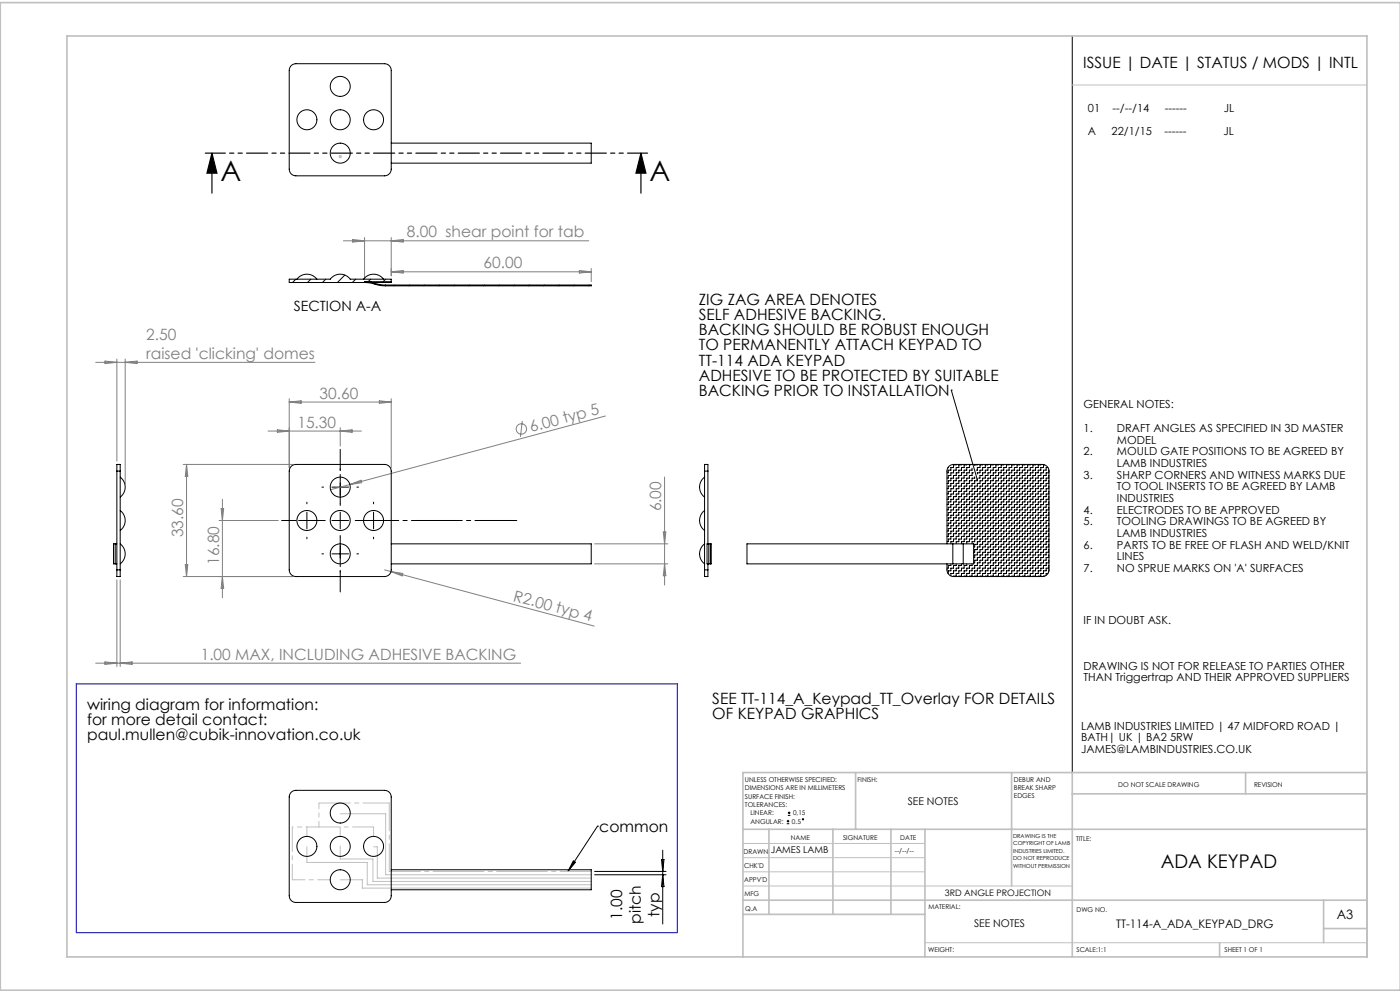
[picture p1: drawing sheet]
<svg xmlns="http://www.w3.org/2000/svg" width="420mm" height="297mm" viewBox="0 0 420 297" stroke-linecap="round" stroke-linejoin="round" font-family="sans-serif">
<g fill="none" stroke="#808080" stroke-width=".3">
<path d="M103 72.2h73.6M105.8 71.8l3.6 .4-3.6 .4zM109.4 71.2v12.2M117.4 71.2v11.5M117.4 72.2l3.5-.4v.8zM117.4 81.5l3.5-.4v.7zM117.4 81.5h60M173.8 81.1l3.6 .4-3.6 .3zM177.4 80.5v3.9M28.7 108.6h65.8M31.5 108.2l3.6 .4-3.6 .4zM35.1 107.6v30.6"/>
<path d="M37.6 107.6v37.4M37.6 108.6l3.5-.4v.8zM86.8 119.5v20.7M117.4 119.5v20.7M55 139.2h32.8M56 139.2v33.6M56 139.2l.3 3.5h-.7zM80.4 129.2h28M83.2 128.8l3.6 .4-3.6 .4zM86.8 120.5h30.6M86.8 120.5l3.5-.4v.8zM102.1 128.2v5.5"/>
<path d="M102.1 129.2l3.5-.4v.8zM113.8 120.1l3.6 .4-3.6 .4zM156.7 126.2l-.6 4.7M181.6 124.7l-82.4 22.1M65.7 156h17.8M66.3 152.4h.8l-.4 3.6zM66.7 149.6v29.5M105 145.2l3.3-1.3 .2 .8zM199 159.4h.7l-.3 3.6zM199.4 143v32.3M35.1 173.8v25.9M36.1 173.8v25.9"/>
<path d="M55 172.8h32.8M55.6 169.2h.7l-.3 3.6zM66.7 172.8l.4 3.5h-.8zM115.4 170.8l1.9 .5M117.3 171.3l61 16.3M117.3 171.3l3.5 .6-.2 .7zM178.4 169h22M178.4 163h22M199.4 169l.3 3.5h-.7zM28.7 198.7h127.5M31.5 198.4l3.6 .3-3.6 .4zM36.1 198.7l3.5-.3v.7z"/>
<circle cx="156.4" cy="128.6" r="1.56"/>
</g>
<g fill="none" stroke="#000" stroke-width=".3">
<path d="M87.4 19.7l.6-.5 .8-.1h26.6a2 2 0 0 1 2 2v29.6a2 2 0 0 1-2 2h-26.6a2 2 0 0 1-2-2v-29.6l.1-.8zM321.7 10.8v220.7M117.4 42.9h60v6h-60M88.7 83.7l-1 1M89.1 83.7a3.8 3.8 0 0 1 6 0M93.2 83.7l-1 1M97.7 83.7l-1 1M103.5 82.4l-2.3 2.3M106.7 83.7l-1 1M109.1 83.7a3.8 3.8 0 0 1 6 0M111.2 83.7l-1 1M114.1 85.3l-.3 .2"/>
<path d="M115.7 83.7l-.8 .7M117.4 84.4h-8l6.2 1h61.8v.3h-61.8l-5.8-1h-23v-1h12.3a3.7 3.7 0 0 1 6 0h12.3v1h-5.8M118.4 85.4l-.2 .3M122.9 85.4l-.2 .3M127.4 85.4l-.2 .3M131.9 85.4l-.3 .3M136.4 85.4l-.3 .3M140.9 85.4l-.3 .3M145.4 85.4l-.3 .3M149.9 85.4l-.3 .3M154.3 85.4l-.2 .3M158.8 85.4l-.2 .3"/>
<path d="M163.3 85.4l-.2 .3M167.8 85.4l-.2 .3M172.3 85.4l-.2 .3M176.8 85.4l-.2 .3M285.4 116.9h.1M285.4 116.9l7.8 27.2h-.8v.8h-.8v.8h-.8v.8h-.8v.8h-.8v.8h-.8v.7h-.8v.8h-.7v.8h-.8v.8h-.8v.8h-.8v.8h-.4M87.4 139.8l.6-.5 .8-.1h26.6a2 2 0 0 1 2 2v29.6a2 2 0 0 1-2 2h-26.6a2 2 0 0 1-2-2v-29.6l.1-.8zM286.9 139.2l-.8 .1v.8h-.8v.8h-.8v.8h-.4M288.4 139.2l-.8 .1v.8h-.7v.8h-.8v.8h-.8v.8h-.8v.8h-.4M290 139.2l-.8 .1v.8h-.8v.8h-.8v.8h-.7v.8h-.8v.8h-.8v.8h-.8v.8h-.4M291.3 139.3h-.5v.8h-.8v.8h-.8v.8h-.8v.8h-.8v.8h-.7v.8h-.8v.8h-.8v.8h-.8v.8h-.4M293.2 139.2l-.8 .3"/>
<path d="M294.8 139.2l-.8 .1v.8h-.8v.8h-.3M296.4 139.2l-.8 .1v.8h-.8v.8h-.8v.8h-.8v.4M298 139.2l-.8 .1v.8h-.8v.8h-.8v.8h-.8v.8h-.8v.8h-.4M299.6 139.2l-.8 .1v.8h-.8v.8h-.8v.8h-.8v.8h-.8v.8h-.8v.8h-.8v.8h-.8v.8h-.8v.8h-.8v.8h-.8v.8h-.8v.7h-.8v.8h-.8v.8h-.8v.8h-.7v.8h-.8v.8h-.8v.8h-.8v.8h-.4M301.1 139.2l-.8 .1v.8h-.7v.8h-.8v.8h-.8v.8h-.8v.8h-.8v.8h-.8v.8h-.8v.8h-.8v.8h-.8v.8h-.8v.8h-.8v.7h-.8v.8h-.8v.8h-.8v.8h-.8v.8h-.8v.8h-.7v.8h-.8v.8h-.8v.8h-.8v.8h-.4M302.7 139.2l-.8 .1v.8h-.8v.8h-.8v.8h-.7v.8h-.8v.8h-.8v.8h-.8v.8h-.8v.8h-.8v.8h-.8v.8h-.8v.8h-.8v.7h-.8v.8h-.8v.8h-.8v.8h-.8v.8h-.8v.8h-.8v.8h-.8v.8h-.7v.8h-.8v.8h-.8v.8h-.8v.8h-.4M304.3 139.2l-.8 .1v.8h-.8v.8h-.8v.8h-.8v.8h-.8v.8h-.7v.8h-.8v.8h-.8v.8h-.8v.8h-.8v.8h-.8v.8h-.8v.7h-.8v.8h-.8v.8h-.8v.8h-.8v.8h-.8v.8h-.8v.8h-.8v.8h-.8v.8h-.8v.8h-.7v.8h-.8v.8h-.8v.8h-.8v.8h-.4M305.9 139.2l-.8 .1v.8h-.8v.8h-.8v.8h-.8v.8h-.8v.8h-.8v.8h-.8v.8h-.7v.8h-.8v.8h-.8v.8h-.8v.8h-.8v.7h-.8v.8h-.8v.8h-.8v.8h-.8v.8h-.8v.8h-.8v.8h-.8v.8h-.8v.8h-.8v.8h-.8v.8h-.8v.8h-.7v.8h-.8v.8h-.8v.8h-.8v.8h-.4M307.5 139.2l-.8 .1v.8h-.8v.8h-.8v.8h-.8v.8h-.8v.8h-.8v.8h-.8v.8h-.8v.8h-.8v.8h-.7v.8h-.8v.8h-.8v.7h-.8v.8h-.8v.8h-.8v.8h-.8v.8h-.8v.8h-.8v.8h-.8v.8h-.8v.8h-.8v.8h-.8v.8h-.8v.8h-.8v.8h-.8v.8h-.7v.8h-.8v.8h-.8v.7h-.8v.8h-.4M309.1 139.2l-.8 .1v.8h-.8v.8h-.8v.8h-.8v.8h-.8v.8h-.8v.8h-.8v.8h-.8v.8h-.8v.8h-.8v.8h-.8v.8h-.7v.7h-.8v.8h-.8v.8h-.8v.8h-.8v.8h-.8v.8h-.8v.8h-.8v.8h-.8v.8h-.8v.8h-.8v.8h-.8v.8h-.8v.8h-.8v.8h-.8v.8h-.8v.8h-.7v.7h-.8v.8h-.8v.7M310.7 139.2l-.8 .1v.8h-.8v.8h-.8v.8h-.8v.8h-.8v.8h-.8v.8h-.8v.8h-.8v.8h-.8v.8h-.8v.8h-.8v.8h-.8v.7h-.8v.8h-.7v.8h-.8v.8h-.8v.8h-.8v.8h-.8v.8h-.8v.8h-.8v.8h-.8v.8h-.8v.8h-.8v.8h-.8v.8h-.8v.8h-.8v.8h-.8v.8h-.8v.7h-.8v.8h-.7v.7M312.3 139.2l-.8 .1v.8h-.8v.8h-.8v.8h-.8v.8h-.8v.8h-.8v.8h-.8v.8h-.8v.8h-.8v.8h-.8v.8h-.8v.8h-.8v.7h-.8v.8h-.8v.8h-.8v.8h-.7v.8h-.8v.8h-.8v.8h-.8v.8h-.8v.8h-.8v.8h-.8v.8h-.8v.8h-.8v.8h-.8v.8h-.8v.8h-.8v.8h-.8v.7h-.8v.8h-.8v.7"/>
<path d="M313.4 139.3h-.4v.8h-.7v.8h-.8v.8h-.8v.8h-.8v.8h-.8v.8h-.8v.8h-.8v.8h-.8v.8h-.8v.8h-.8v.8h-.8v.7h-.8v.8h-.8v.8h-.8v.8h-.8v.8h-.8v.8h-.7v.8h-.8v.8h-.8v.8h-.8v.8h-.8v.8h-.8v.8h-.8v.8h-.8v.8h-.8v.8h-.8v.8h-.8v.7h-.8v.8h-.8v.7M35.1 141.2v-2h1v2M35.1 141.2h1M35.1 141.2v29.6M36.1 153a3.7 3.7 0 0 1 0 6M36.1 143a3.7 3.7 0 0 1 0 6M36.1 141.2v29.6M89.6 156h5M92.1 153.5v5M99.6 156h5M99.6 146h5M102.1 143.5v5"/>
<path d="M102.1 153.5v5M109.6 156h5M112.1 153.5v5M211.4 153a3.8 3.8 0 0 0 0 6M211.4 143a3.7 3.7 0 0 0 0 6M211.4 141.2v-2h1v2M211.4 141.2h1M211.4 141.2v29.6M212.4 141.2v21.8M284.5 140l-.1 .1M291.6 140.3v.6h-.8v.8h-.8v.8h-.8v.8h-.8v.8h-.8v.8h-.7v.8h-.8v.8h-.8v.8h-.8v.8h-.4M292 141.7h-.4v.8h-.8v.8h-.8v.8h-.8v.8h-.8v.8h-.8v.8h-.7v.8h-.8v.8h-.8v.7h-.8v.8h-.4"/>
<path d="M292.4 142.9v.4h-.8v.8h-.8v.8h-.8v.8h-.8v.8h-.8v.8h-.8v.8h-.7v.7h-.8v.8h-.8v.8h-.8v.8h-.4M314.4 140.1h-.6v.8h-.8v.8h-.7v.8h-.8v.8h-.8v.8h-.8v.8h-.8v.8h-.8v.8h-.8v.8h-.8v.8h-.8v.7h-.8v.8h-.8v.8h-.8v.8h-.8v.8h-.8v.8h-.8v.8h-.8v.8h-.7v.8h-.8v.8h-.8v.8h-.8v.8h-.8v.8h-.8v.8h-.8v.8h-.8v.8h-.8v.7h-.8v.8h-.8v.7M314.7 140.9l-.1 .8h-.8v.8h-.8v.8h-.7v.8h-.8v.8h-.8v.8h-.8v.8h-.8v.8h-.8v.8h-.8v.7h-.8v.8h-.8v.8h-.8v.8h-.8v.8h-.8v.8h-.8v.8h-.8v.8h-.8v.8h-.8v.8h-.7v.8h-.8v.8h-.8v.8h-.8v.8h-.8v.8h-.8v.8h-.8v.7h-.8v.8h-.8v.8h-.8v.8h-.3M314.7 142.5l-.1 .8h-.8v.8h-.8v.8h-.7v.8h-.8v.8h-.8v.8h-.8v.8h-.8v.7h-.8v.8h-.8v.8h-.8v.8h-.8v.8h-.8v.8h-.8v.8h-.8v.8h-.8v.8h-.8v.8h-.8v.8h-.8v.8h-.7v.8h-.8v.8h-.8v.8h-.8v.8h-.8v.7h-.8v.8h-.8v.8h-.8v.8h-.8v.8h-.8v.8h-.3M314.7 144.1l-.1 .8h-.8v.8h-.8v.8h-.7v.8h-.8v.8h-.8v.7h-.8v.8h-.8v.8h-.8v.8h-.8v.8h-.8v.8h-.8v.8h-.8v.8h-.8v.8h-.8v.8h-.8v.8h-.8v.8h-.8v.8h-.8v.8h-.7v.8h-.8v.8h-.8v.7h-.8v.8h-.8v.8h-.8v.8h-.8v.8h-.8v.8h-.8v.8h-.8v.8h-.3M314.7 145.7l-.1 .8h-.8v.8h-.8v.8h-.7v.7h-.8v.8h-.8v.8h-.8v.8h-.8v.8h-.8v.8h-.8v.8h-.8v.8h-.8v.8h-.8v.8h-.8v.8h-.8v.8h-.8v.8h-.8v.8h-.8v.8h-.8v.8h-.7v.7h-.8v.8h-.8v.8h-.8v.8h-.8v.8h-.8v.8h-.8v.8h-.8v.8h-.8v.8h-.8v.8h-.3M314.7 147.3l-.1 .8h-.8v.7h-.8v.8h-.7v.8h-.8v.8h-.8v.8h-.8v.8h-.8v.8h-.8v.8h-.8v.8h-.8v.8h-.8v.8h-.8v.8h-.8v.8h-.8v.8h-.8v.8h-.8v.8h-.8v.7h-.8v.8h-.7v.8h-.8v.8h-.8v.8h-.8v.8h-.8v.8h-.8v.8h-.8v.8h-.8v.8h-.8v.8h-.8v.8h-.8v.8h-.8v.8h-.8v.8l-.8 .1M314.7 148.8l-.1 .8h-.8v.8h-.8v.8h-.7v.8h-.8v.8h-.8v.8h-.8v.8h-.8v.8h-.8v.8h-.8v.8h-.8v.8h-.8v.8h-.8v.8h-.8v.8h-.8v.8h-.8v.7h-.8v.8h-.8v.8h-.8v.8h-.7v.8h-.8v.8h-.8v.8h-.8v.8h-.8v.8h-.8v.8h-.8v.8h-.8v.8h-.8v.8h-.8v.8h-.8v.8l-.8 .1M314.7 150.4l-.1 .8h-.8v.8h-.8v.8h-.7v.8h-.8v.8h-.8v.8h-.8v.8h-.8v.8h-.8v.8h-.8v.8h-.8v.8h-.8v.8h-.8v.8h-.8v.7h-.8v.8h-.8v.8h-.8v.8h-.8v.8h-.8v.8h-.7v.8h-.8v.8h-.8v.8h-.8v.8h-.8v.8h-.8v.8h-.8v.8h-.8v.8h-.8v.8l-.8 .1M314.7 152l-.1 .8h-.8v.8h-.8v.8h-.7v.8h-.8v.8h-.8v.8h-.8v.8h-.8v.8h-.8v.8h-.8v.8h-.8v.8h-.8v.7h-.8v.8h-.8v.8h-.8v.8h-.8v.8h-.8v.8h-.8v.8h-.8v.8h-.7v.8h-.8v.8h-.8v.8h-.8v.8h-.8v.8h-.8v.8h-.8v.8l-.8 .1M314.7 153.6l-.1 .8h-.8v.8h-.8v.8h-.7v.8h-.8v.8h-.8v.8h-.8v.8h-.8v.8h-.8v.8h-.8v.7h-.8v.8h-.8v.8h-.8v.8h-.8v.8h-.8v.8h-.8v.8h-.8v.8h-.8v.8h-.8v.8h-.7v.8h-.8v.8h-.8v.8h-.8v.8h-.8v.8l-.8 .1M314.7 155.2l-.1 .8h-.8v.8h-.8v.8h-.7v.8h-.8v.8h-.8v.8h-.8v.8h-.8v.7h-.8v.8h-.8v.8h-.8v.8h-.8v.8h-.8v.8h-.8v.8h-.8v.8h-.8v.8h-.8v.8h-.8v.8h-.8v.8h-.7v.8h-.8v.8h-.8v.8l-.8 .1"/>
<path d="M314.7 156.8l-.1 .8h-.8v.8h-.8v.8h-.7v.8h-.8v.8h-.8v.7h-.8v.8h-.8v.8h-.8v.8h-.8v.8h-.8v.8h-.8v.8h-.8v.8h-.8v.8h-.8v.8h-.8v.8h-.8v.8h-.8v.8h-.8v.8h-.7v.8l-.8 .1M314.7 158.4l-.1 .8h-.8v.8h-.8v.8h-.7v.7h-.8v.8h-.8v.8h-.8v.8h-.8v.8h-.8v.8h-.8v.8h-.8v.8h-.8v.8h-.8v.8h-.8v.8h-.8v.8h-.8v.8h-.8v.8h-.8v.8l-.8 .1M314.7 160l-.1 .8h-.8v.7h-.8v.8h-.7v.8h-.8v.8h-.8v.8h-.8v.8h-.8v.8h-.8v.8h-.8v.8h-.8v.8h-.8v.8h-.8v.8h-.8v.8h-.8v.8h-.8v.8l-.8 .1M34.6 163h.5M34.6 169h.5M34.6 163h-.5v6h.5M34.6 163v6M35.1 170.8v2h1v-2M35.1 170.8h1M36.1 163a3.7 3.7 0 0 1 0 6M99.6 166h5M102.1 163.5v5"/>
<path d="M117.4 163h60v6h-60M211.4 163a3.8 3.8 0 0 0 0 6M211.4 170.8v2h1v-2M211.4 170.8h1M212.4 169h.2M212.4 163h.2M212.4 163h-.3v6h.3M212.4 169v1.8M212.6 169h.5M212.6 163h.5M212.6 163v6M213.1 163h.3v6h-.3"/>
<path d="M213.1 163v6M284.1 163v-21.8a2 2 0 0 1 2-2h26.6a2 2 0 0 1 2 2v29.6a2 2 0 0 1-2 2h-26.6a2 2 0 0 1-2-2v-1.8M285.3 169v.5h-.8v.8h-.4M285.8 169h3.2M285.8 163h3.2M285.8 163h-61.7v6h61.7M285.8 163v6M286.9 169v.5h-.8v.8h-.8v.8h-.8l-.1 .8M288.4 169v.5h-.8v.8h-.7v.8h-.8v.8h-.8v.7M289 163h3.1v6h-3.1M289 163v6M290 169v.5h-.8v.8h-.8v.8h-.8v.8h-.7v.8l-.8 .1"/>
<path d="M291.6 169v.5h-.8v.8h-.8v.8h-.8v.8h-.8v.8l-.8 .1M313.4 172.7l-.4 .1M314.4 171.9h-.6v.5M314.7 171.1l-.1 .2M314.7 161.5l-.1 .8h-.8v.8h-.8v.8h-.7v.8h-.8v.8h-.8v.8h-.8v.8h-.8v.8h-.8v.8h-.8v.8h-.8v.8h-.8v.8h-.8v.8h-.8v.8l-.8 .1M314.7 163.1l-.1 .8h-.8v.8h-.8v.8h-.7v.8h-.8v.8h-.8v.8h-.8v.8h-.8v.8h-.8v.8h-.8v.8h-.8v.8h-.8v.8l-.8 .1M314.7 164.7l-.1 .8h-.8v.8h-.8v.8h-.7v.8h-.8v.8h-.8v.8h-.8v.8h-.8v.8h-.8v.8h-.8v.8l-.8 .1M314.7 166.3l-.1 .8h-.8v.8h-.8v.8h-.7v.8h-.8v.8h-.8v.8h-.8v.8h-.8v.8l-.8 .1M314.7 167.9l-.1 .8h-.8v.8h-.8v.8h-.7v.8h-.8v.8h-.8v.8l-.8 .1M314.7 169.5l-.1 .8h-.8v.8h-.8v.8h-.7v.8l-.8 .1M87.4 237.4l.6-.4 .8-.1h26.6a2 2 0 0 1 2 2v29.6a2 2 0 0 1-2 2h-26.6a2 2 0 0 1-2-2v-29.6l.1-.8zM172 258l.6 .4-2.2 2.8z"/>
<path d="M179.3 247.6h.1M179.3 247.6l-8.9 13.6M198.4 257.6h.8l-.4 3.6zM198.8 254.8v22.1M236 246.9h.8M236 246.1h.8M236.4 244.4h.7M236.4 243.6h.7M236.4 245.7v.8M236.7 243.2v.8M117.4 260.7h60v6h-60M178.4 261.2h21.4"/>
<path d="M178.4 262.2h21.4M198.8 262.2l.4 3.5h-.8z"/>
<circle cx="92.1" cy="35.9" r="3"/>
<circle cx="102.1" cy="25.9" r="3"/>
<circle cx="102.1" cy="35.9" r="3"/>
<circle cx="112.1" cy="35.9" r="3"/>
<circle cx="102.1" cy="45.9" r="3"/>
<circle cx="92.1" cy="156" r="3"/>
<circle cx="102.1" cy="156" r="3"/>
<circle cx="102.1" cy="146" r="3"/>
<circle cx="112.1" cy="156" r="3"/>
<circle cx="102.1" cy="166" r="3"/>
<circle cx="92.1" cy="253.7" r="3"/>
<circle cx="102.1" cy="243.7" r="3"/>
<circle cx="102.1" cy="253.7" r="3"/>
<circle cx="112.1" cy="253.7" r="3"/>
<circle cx="240.9" cy="245.5" r=".19"/>
<circle cx="102.1" cy="263.7" r="3"/>
</g>
<path d="M63.6 45.9l1.5 6h-3zM63.6 45.9v12M192.3 45.9l1.5 6h-3zM192.3 45.9v12" fill="none" stroke="#000" stroke-width=".35"/>
<g fill="none" stroke="#c0c0c0" stroke-width=".3">
<path d="M321.7 25.5h88.4M101.6 46.9h1M101.7 46.6l.7 .7M102.1 46.4v1M102.4 46.6l-.7 .7M92.1 253.7v4.8h18.1v6.7h67.2M95.7 240.7h6.4M102.1 253.6v3.8h9.8v6.8h65.5M102.1 243.9h13.6v18.3h61.7M112.1 253.8h1.1v9.4h64.2M112.1 247.8v2.9M222.9 257h54.6"/>
<path d="M222.9 252.8h54.6M102.1 263.7h6.6v2.5h68.7M222.9 265.5h98.8M222.9 261.3h54.6M277.5 282.5h132.6"/>
</g>
<path d="M102.1 151v-16.3" fill="none" stroke="#000" stroke-width=".3" stroke-dasharray="15.2 1.3 1.3 1.3" stroke-dashoffset="9"/>
<path d="M97.1 156h-12.6" fill="none" stroke="#000" stroke-width=".3" stroke-dasharray="15.2 1.3 1.3 1.3" stroke-dashoffset="10.9"/>
<path d="M102.1 161v16.4" fill="none" stroke="#000" stroke-width=".3" stroke-dasharray="15.2 1.3 1.3 1.3" stroke-dashoffset="8.9"/>
<path d="M107.1 156h47.9" fill="none" stroke="#000" stroke-width=".3" stroke-dasharray="15.2 1.3 1.3 1.3" stroke-dashoffset="2.7"/>
<g fill="none" stroke="#000" stroke-width=".3" stroke-dasharray="15.2 1.3 1.3 1.3">
<path d="M87.1 156h-.5M92.1 151v-.5M97.1 156h.5M97.1 146h-.5M102.1 141v-.5M102.1 151v.5M107.1 146h.5M107.1 156h-.5M112.1 151v-.5M117.1 156h.5M92.1 161v.5M97.1 166h-.5"/>
<path d="M102.1 161v-.5M102.1 171v.5M107.1 166h.5M112.1 161v.5"/>
</g>
<path d="M194.3 45.9h-132.7" fill="none" stroke="#000" stroke-width=".35" stroke-dasharray="6.3 1.3 1.3 1.3 1.3 1.3" stroke-dashoffset=".3"/>
<path d="M177.4 261.2h-60.6" fill="none" stroke="#c0c0c0" stroke-width=".3" stroke-dasharray="15.2 1.3 1.3 1.3" stroke-dashoffset="5.9"/>
<path d="M116.8 261.2v-20.5" fill="none" stroke="#c0c0c0" stroke-width=".3" stroke-dasharray="15.2 1.3 1.3 1.3" stroke-dashoffset="6.9"/>
<path d="M116.8 240.7h-14.7" fill="none" stroke="#c0c0c0" stroke-width=".3" stroke-dasharray="15.2 1.3 1.3 1.3" stroke-dashoffset="7.4"/>
<path d="M95.7 240.7v7.1" fill="none" stroke="#c0c0c0" stroke-width=".3" stroke-dasharray="15.2 1.3 1.3 1.3" stroke-dashoffset="13.6"/>
<path d="M95.7 247.8h16.4" fill="none" stroke="#c0c0c0" stroke-width=".3" stroke-dasharray="15.2 1.3 1.3 1.3" stroke-dashoffset="8.9"/>
<path d="M92.1 247.8v2.9M95.7 247.8h-3.6M102.1 250.7v-2.9" fill="none" stroke="#c0c0c0" stroke-width=".3" stroke-dasharray="15.2 1.3 1.3 1.3"/>
<path d="M92.1 247.8h-4.4" fill="none" stroke="#c0c0c0" stroke-width=".3" stroke-dasharray="15.2 1.3 1.3 1.3" stroke-dashoffset="15"/>
<path d="M87.7 247.8v15.9" fill="none" stroke="#c0c0c0" stroke-width=".3" stroke-dasharray="15.2 1.3 1.3 1.3" stroke-dashoffset="7.9"/>
<path d="M87.7 263.7h11.4" fill="none" stroke="#c0c0c0" stroke-width=".3" stroke-dasharray="15.2 1.3 1.3 1.3" stroke-dashoffset="11.5"/>
<g fill="none" stroke="#c0c0c0" stroke-width=".5">
<path d="M20.1 10.8h390v276h-390zM420 .8h-419.9v296h419.9M256.7 231.5v17M303.5 231.5v34M321.7 231.5v55.3M321.7 237.9h88.4M373.7 231.5v6.4M410.1 231.5h-187.2v55.3M222.9 248.5h187.2M230.7 248.5v25.5M249.9 248.5v25.5M267.3 248.5v25.5"/>
<path d="M277.5 248.5v38.3M222.9 274h54.6M222.9 269.8h187.2M397.1 269.8v12.7M397.1 278.3h13M365.9 282.5v4.3"/>
</g>
<path d="M22.9 205h180.3v74.5h-180.3z" fill="none" stroke="#00f" stroke-width=".3"/>
<g fill="#000">
<path d="M192.3 45.9l1.5 6h-3zM63.6 45.9l1.5 6h-3z"/>
<path d="M172 258l.6 .4-2.2 2.8zM293 143.4v.4h.2v-.2l.1 .2v-.4z"/>
</g>
<g font-size="8.5">
<text x="66.1" y="54.1">A</text>
<text x="194.8" y="54.1">A</text>
</g>
<text font-size="5.6" x="348.2" y="260.2">ADA KEYPAD</text>
<g font-size="4.7">
<text x="325" y="20.5">ISSUE | DATE | STATUS / MODS | INTL</text>
<text x="209.6" y="91.5">ZIG ZAG AREA DENOTES</text>
<text x="209.6" y="96">SELF ADHESIVE BACKING.</text>
<text x="209.6" y="100.5">BACKING SHOULD BE ROBUST ENOUGH</text>
<text x="209.6" y="105">TO PERMANENTLY ATTACH KEYPAD TO</text>
<text x="209.6" y="109.6">TT-114 ADA KEYPAD</text>
<text x="209.6" y="114.1">ADHESIVE TO BE PROTECTED BY SUITABLE</text>
<text x="209.6" y="118.6">BACKING PRIOR TO INSTALLATION</text>
<text x="26.2" y="212.9">wiring diagram for information:</text>
<text x="213.7" y="210.9">SEE TT-114_A_Keypad_TT_Overlay FOR DETAILS</text>
<text x="213.7" y="215.4">OF KEYPAD GRAPHICS</text>
<text x="26.2" y="217.4">for more detail contact:</text>
<text x="26.2" y="221.9">paul.mullen@cubik-innovation.co.uk</text>
<text x="179.8" y="249.4">common</text>
<text x="186.7" y="275.7" transform="rotate(-90 186.7 275.7)">1.00</text>
<text x="197.8" y="274.8" transform="rotate(-90 197.8 274.8)">typ</text>
<text x="192.2" y="276.9" transform="rotate(-90 192.2 276.9)">pitch</text>
</g>
<g font-size="4.7" fill="#808080">
<text x="122" y="71.2">8.00 shear point for tab</text>
<text x="145.1" y="80.5">60.00</text>
<text x="43.8" y="102">2.50</text>
<text x="43.8" y="107.6">raised 'clicking' domes</text>
<text x="95.9" y="119.5">30.60</text>
<text x="89.2" y="128.2">15.30</text>
<text x="159.3" y="129.5" transform="rotate(-15 159.3 129.5)">6.00 typ 5</text>
<text x="198.4" y="153.3" transform="rotate(-90 198.4 153.3)">6.00</text>
<text x="54.9" y="161.1" transform="rotate(-90 54.9 161.1)">33.60</text>
<text x="65.7" y="169.3" transform="rotate(-90 65.7 169.3)">16.80</text>
<text x="153.8" y="180" transform="rotate(15 153.8 180)">R2.00 typ 4</text>
<text x="60.2" y="197.7">1.00 MAX, INCLUDING ADHESIVE BACKING</text>
</g>
<text font-size="4.2" x="88.2" y="93.1">SECTION A-A</text>
<text font-size="3.9" x="401" y="275.4">A3</text>
<text font-size="3.5" x="334.9" y="278.1">TT-114-A_ADA_KEYPAD_DRG</text>
<g font-size="3.3">
<text x="326.4" y="33.5">01</text>
<text x="333.8" y="33.5">--/--/14</text>
<text x="349.4" y="33.5">------</text>
<text x="367.2" y="33.5">JL</text>
<text x="326.4" y="40.5">A</text>
<text x="333.5" y="40.5">22/1/15</text>
<text x="349.3" y="40.5">------</text>
<text x="367" y="40.5">JL</text>
<text x="325.1" y="122.4">GENERAL NOTES:</text>
<text x="325.1" y="129.4">1.</text>
<text x="335.1" y="129.4">DRAFT ANGLES AS SPECIFIED IN 3D MASTER</text>
<text x="325.1" y="136.4">2.</text>
<text x="335.1" y="132.9">MODEL</text>
<text x="335.1" y="136.4">MOULD GATE POSITIONS TO BE AGREED BY</text>
<text x="325.1" y="143.4">3.</text>
<text x="335.1" y="139.9">LAMB INDUSTRIES</text>
<text x="335.1" y="143.4">SHARP CORNERS AND WITNESS MARKS DUE</text>
<text x="335.1" y="146.9">TO TOOL INSERTS TO BE AGREED BY LAMB</text>
<text x="325.1" y="153.9">4.</text>
<text x="335.1" y="150.4">INDUSTRIES</text>
<text x="335.1" y="153.9">ELECTRODES TO BE APPROVED</text>
<text x="325.1" y="157.4">5.</text>
<text x="335.1" y="157.4">TOOLING DRAWINGS TO BE AGREED BY</text>
<text x="335.1" y="160.9">LAMB INDUSTRIES</text>
<text x="325.1" y="164.4">6.</text>
<text x="335.1" y="164.4">PARTS TO BE FREE OF FLASH AND WELD/KNIT</text>
<text x="335.1" y="167.9">LINES</text>
<text x="325.1" y="171.4">7.</text>
<text x="335.1" y="171.4">NO SPRUE MARKS ON 'A' SURFACES</text>
<text x="325.1" y="186.9">IF IN DOUBT ASK.</text>
<text x="325.1" y="200.7">DRAWING IS NOT FOR RELEASE TO PARTIES OTHER</text>
<text x="325.1" y="204.2">THAN Triggertrap AND THEIR APPROVED SUPPLIERS</text>
<text x="324.4" y="218.7">LAMB INDUSTRIES LIMITED | 47 MIDFORD ROAD |</text>
<text x="324.4" y="222.2">BATH| UK | BA2 5RW</text>
<text x="324.4" y="225.7">JAMES@LAMBINDUSTRIES.CO.UK</text>
</g>
<g font-size="3.2">
<text x="272.3" y="241.2">SEE NOTES</text>
<text x="292.2" y="277.7">SEE NOTES</text>
</g>
<text font-size="2.8" x="231.2" y="255.6">JAMES LAMB</text>
<text font-size="2.7" x="283.5" y="268.5">3RD ANGLE PROJECTION</text>
<g font-size="2">
<text x="223.5" y="234.4">UNLESS OTHERWISE SPECIFIED:</text>
<text x="223.5" y="236.9">DIMENSIONS ARE IN MILLIMETERS</text>
<text x="223.5" y="239.4">SURFACE FINISH:</text>
<text x="257.2" y="234.4">FINISH:</text>
<text x="304.2" y="234.3">DEBUR AND</text>
<text x="304.2" y="236.8">BREAK SHARP</text>
<text x="304.2" y="239.3">EDGES</text>
<text x="335.5" y="235.8">DO NOT SCALE DRAWING</text>
<text x="376.2" y="236">REVISION</text>
<text x="223.5" y="241.9">TOLERANCES:</text>
<text x="225.1" y="244.4">LINEAR:</text>
<text x="237.9" y="244.4">0,15</text>
<text x="225.1" y="246.9">ANGULAR:</text>
<text x="237.2" y="251.8">NAME</text>
<text x="237.6" y="246.9">0.5</text>
<text x="252.9" y="251.7">SIGNATURE</text>
<text x="270.1" y="251.7">DATE</text>
<text x="223.1" y="255.9">DRAWN</text>
<text x="268.4" y="255.6">--/--/--</text>
<text x="322.8" y="252">TITLE:</text>
<text x="223.3" y="260.1">CHK'D</text>
<text x="223.3" y="264.2">APPV'D</text>
<text x="223.3" y="268.6">MFG</text>
<text x="223.5" y="272.9">Q.A</text>
<text x="278.5" y="272.3">MATERIAL:</text>
<text x="323" y="273.4">DWG NO.</text>
<text x="278.5" y="285.3">WEIGHT:</text>
<text x="323" y="285.4">SCALE:1:1</text>
<text x="367.4" y="285.4">SHEET 1 OF 1</text>
</g>
<g font-size="1.7">
<text x="303.9" y="251.1">DRAWING IS THE</text>
<text x="303.9" y="253.4">COPYRIGHT OF LAMB</text>
<text x="303.9" y="255.6">INDUSTRIES LIMITED.</text>
<text x="303.9" y="257.9">DO NOT REPRODUCE</text>
<text x="303.9" y="260.1">WITHOUT PERMISSION</text>
</g>
</svg>
